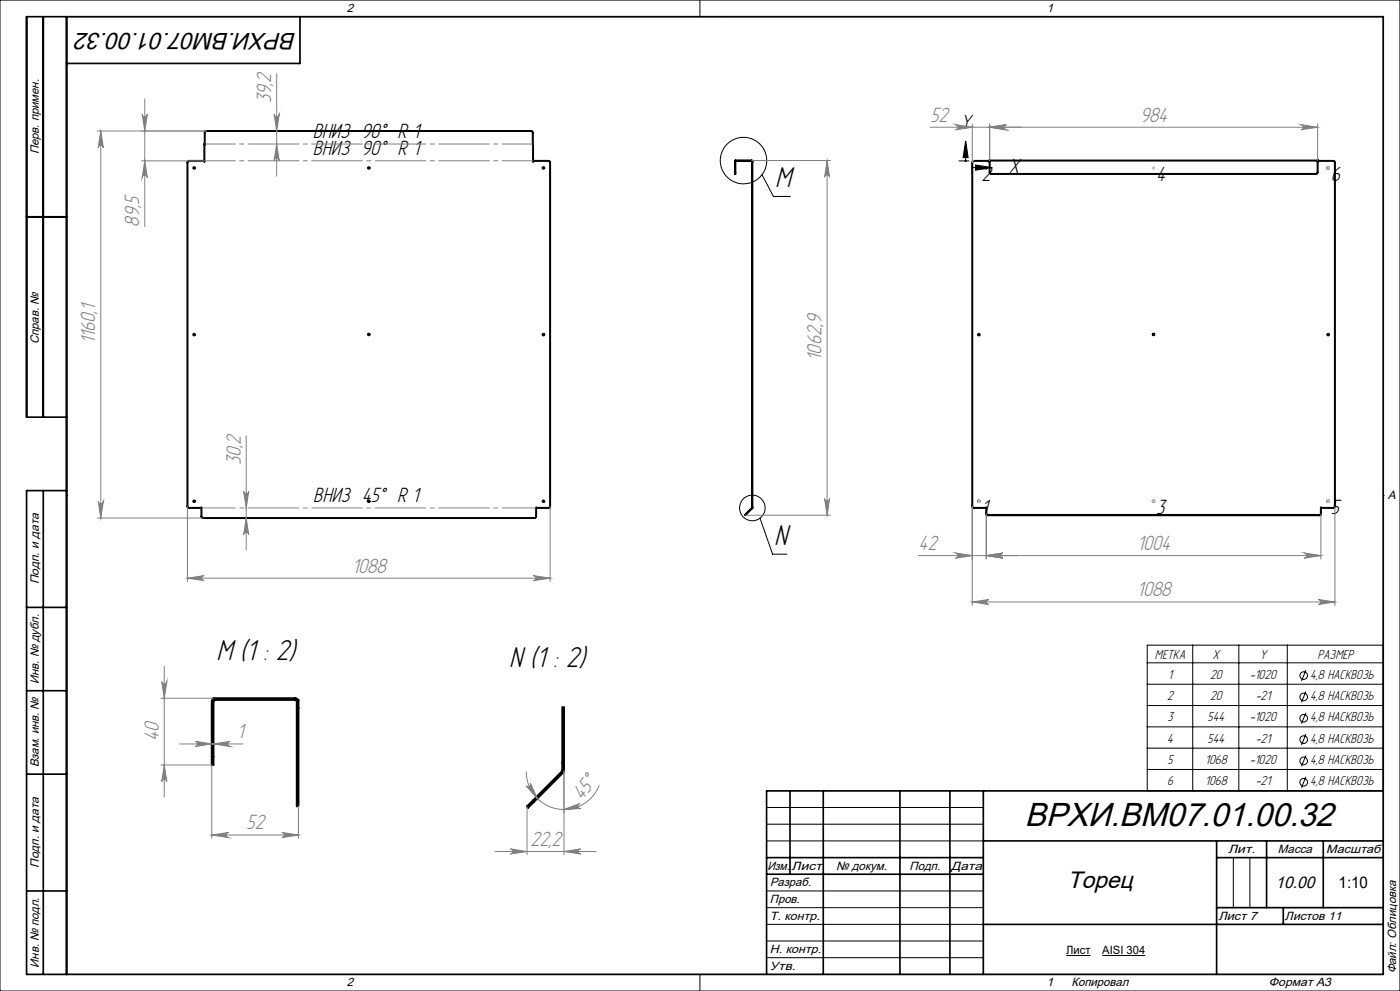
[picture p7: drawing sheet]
<svg xmlns="http://www.w3.org/2000/svg" width="420mm" height="297mm" viewBox="0 0 420 297" stroke-linecap="round" stroke-linejoin="round" font-family="sans-serif">
<g fill="none" stroke="#000" stroke-width=".6">
<path d="M61.3 43.2h.1M61.4 43.2l-.1 5.2v-.2h-4.6l-.5 .4v103.2l.4 .4 3.8-.1v2.8l.4 .4h99.6l.4-.4v-2.8l3.8 .1 .4-.2v-103.4l-.5-.4h-4.5l-.1 .2v-5.2M61.4 43.4v-3.6l.4-.5h97.6l.4 .5 .1 3.6M159.9 43.2h.1M220.6 48.1l5.1 .1M220.6 48.1l5 .2M220.6 48.2l-.1 3.9 .2-3.9M225.7 48.2v104M225.7 48.2l-.1 104M296.7 48.2l.1 .2v-.3h98.6v.3M296.8 48.1v.1M296.9 48.1v3.6l.4 .4h97.6l.4-.4v-3.6l5 .3 .2 103.4-.4 .4-3.8-.1"/>
<path d="M296.9 48.2h-4.7l-.5 .4v103.2l.4 .4h3.8M395.4 48.2v.1M395.4 48.4h.1M8 65h12M225.6 152.2v.1M225.6 152.2h.1M225.7 152.2l-2.1 2.2 2-2.1M295.8 152.1h.1M295.9 154l.3 .3h99.8l.3-.3M295.9 152.1v2l.3 .3h99.8l.3-.3v-2M396.3 152.2v.1M64 209.4l-.5 .9v19h.5v-19l.6-.5"/>
<path d="M89.4 209.8l-.9-.5h-24.5v.5h24.5l.5 .5M168.7 211.9v19.2h.5M169.2 211.9v19.2M168.7 230.9l-10.5 10.6-.1 .2 .4 .3 10.7-10.9M89.5 241.5v-31.7h-.5v31.9"/>
<circle cx="58.2" cy="50.3" r=".23"/>
<circle cx="110.6" cy="50.3" r=".25"/>
<circle cx="163" cy="50.4" r=".24"/>
<circle cx="293.7" cy="50.3" r=".24"/>
<circle cx="398.5" cy="50.3" r=".23"/>
<circle cx="58.2" cy="100.3" r=".24"/>
<circle cx="110.6" cy="100.2" r=".25"/>
<circle cx="163" cy="100.3" r=".25"/>
<circle cx="293.7" cy="100.3" r=".24"/>
<circle cx="346.1" cy="100.2" r=".25"/>
<circle cx="398.5" cy="100.3" r=".23"/>
<circle cx="58.2" cy="150.2" r=".23"/>
<circle cx="110.6" cy="150.2" r=".25"/>
<circle cx="163" cy="150.2" r=".24"/>
<circle cx="293.7" cy="150.2" r=".24"/>
<circle cx="346.1" cy="150.2" r=".25"/>
<circle cx="398.5" cy="150.2" r=".23"/>
</g>
<g fill="none" stroke="#000" stroke-width=".3">
<path d="M0 0h420v297h-420zM20 5h395v287h-395zM210 0v5M217.5 5h.1M228.6 52.3l3.4 6.6h5.1M287.7 48.2h3M289.7 42.2l.7 5h-1.5zM289.7 47.2v1M291.7 49.2v3M291.7 50.2h1M292.7 49.5l5 .7-5 .8zM20 148.5h.1"/>
<path d="M228 155.3l3.8 10.8h4.3M415 148.5h.1M344.2 198.6h70.8M357.8 193.4v43.6M371.7 193.4v43.6M386.2 193.4v43.6M415 193.4h-70.8v43.6h70.8M169.2 211.9h-.5M344.2 205.1h70.8M344.2 211.5h70.8M344.2 217.8h70.8M391.8 200.8l-1.3 3.3"/>
<path d="M391.8 207.2l-1.3 3.3M391.8 213.6l-1.3 3.3M344.2 224.2h70.8M344.2 230.6h70.8M391.8 220l-1.3 3.3M391.8 226.4l-1.3 3.3M391.8 232.8l-1.3 3.3M89.5 241.5l-.5 .2M230 242h65M230 247h65M230 252h65M370 257v15"/>
<path d="M375 257v15M230 267h65M230 272h65M230 277h65M210 292v5M217.5 292h.1M230 282h65M230 287h65M319.9 286.4h7.3M330.7 286.4h12.9"/>
<circle cx="223" cy="48.1" r="7"/>
<circle cx="225.7" cy="152.2" r="3.8"/>
<circle cx="391.1" cy="208.9" r="1.15"/>
<circle cx="391.1" cy="202.5" r="1.15"/>
<circle cx="391.1" cy="215.3" r="1.14"/>
<circle cx="391.1" cy="234.4" r="1.15"/>
<circle cx="391.1" cy="221.7" r="1.15"/>
<circle cx="391.1" cy="228.1" r="1.15"/>
</g>
<g fill="none" stroke="#c0c0c0" stroke-width=".3">
<path d="M293.2 50.3h1M293.3 50l.7 .7M293.7 49.8v1M294 50l-.7 .7M345.6 50.3h1M345.7 50l.7 .7M346.1 49.8v1M346.4 50l-.7 .7M398 50.3h1M398.1 50l.8 .7M398.5 49.8v1M398.9 50l-.8 .7"/>
<path d="M293.2 150.2h1M293.3 149.9l.7 .7M293.7 149.7v1M294 149.9l-.7 .7M345.6 150.2h1M345.7 149.9l.7 .7M346.1 149.7v1M346.4 149.9l-.7 .7M398 150.2h1M398.1 149.9l.8 .7M398.5 149.7v1M398.9 149.9l-.8 .7"/>
</g>
<g fill="none" stroke="#808080" stroke-width=".3">
<path d="M29.2 39.3h32.7M30.2 39.3v116M30.2 39.3l.8 5a.78 .78 0 0 0-.8-.8 .78 .78 0 0 0-.7 .8zM42.7 34.3a.78 .78 0 0 0 .7 .7 .78 .78 0 0 0 .8-.7l-.8 5zM43.4 29.6v38.3M82.2 34.3a.78 .78 0 0 0 .8 .7 .78 .78 0 0 0 .8-.7l-.8 5zM83 22.1v30.7M286.7 37.4l5 .7-5 .8a.78 .78 0 0 0 .7-.8 .78 .78 0 0 0-.7-.7zM291.7 37.1v11.6M296.9 38.1l5-.7a.78 .78 0 0 0-.7 .7 .78 .78 0 0 0 .7 .8zM296.9 37.1v11M390.3 37.4l5 .7-5 .8a.78 .78 0 0 0 .7-.8 .78 .78 0 0 0-.7-.7z"/>
<path d="M395.3 38.1h-116.2M395.3 37.1v11M42.4 48.2h18.9M43.4 48.2l.8 5a.78 .78 0 0 0-.8-.7 .78 .78 0 0 0-.7 .7zM83 43.2l.8 5a.78 .78 0 0 0-.8-.8 .78 .78 0 0 0-.8 .8zM225.5 48.1h23.6M248.1 48.1v106.3M248.1 48.1l.8 5a.76 .76 0 0 0-.8-.7 .76 .76 0 0 0-.7 .7zM73.9 130.6v34.3M29.2 155.3h31.7M29.5 150.3a.78 .78 0 0 0 .7 .7 .78 .78 0 0 0 .8-.7l-.8 5zM56.2 151.7v22.6"/>
<path d="M73.1 147.2a.76 .76 0 0 0 .8 .8 .76 .76 0 0 0 .7-.8l-.7 5.1zM73.9 155.3l.7 5a.76 .76 0 0 0-.7-.8 .76 .76 0 0 0-.8 .8zM165 151.7v22.6M223.6 154.4h25.5M247.4 149.4a.76 .76 0 0 0 .7 .7 .76 .76 0 0 0 .8-.7l-.8 5zM291.7 151.7v29.7M295.9 154v13.5M396.3 154v13.5M400.5 151.7v29.7M56.2 173.3h108.8M56.2 173.3l5-.8a.76 .76 0 0 0-.7 .8 .76 .76 0 0 0 .7 .7zM160 172.5l5 .8-5 .7a.76 .76 0 0 0 .8-.7 .76 .76 0 0 0-.8-.8z"/>
<path d="M275.5 166.5h120.8M286.7 165.7l5 .8-5 .8a.78 .78 0 0 0 .7-.8 .78 .78 0 0 0-.7-.8zM295.9 166.5l5-.8a.78 .78 0 0 0-.8 .8 .78 .78 0 0 0 .8 .8zM391.3 165.7l5 .8-5 .8a.78 .78 0 0 0 .7-.8 .78 .78 0 0 0-.7-.8zM395.5 179.7l5 .7-5 .8a.76 .76 0 0 0 .7-.8 .76 .76 0 0 0-.7-.7zM49.3 199.7v39.2M291.7 180.4l5-.7a.76 .76 0 0 0-.8 .7 .76 .76 0 0 0 .8 .8zM291.7 180.4h108.8M48.3 209.3h15.7M48.5 204.3a.78 .78 0 0 0 .8 .7 .78 .78 0 0 0 .8-.7l-.8 5zM48.3 229.3h15.2v21.9M49.3 229.3l.8 5a.78 .78 0 0 0-.8-.8 .78 .78 0 0 0-.8 .8z"/>
<path d="M53.9 223h19M58.6 222.2l4.9 .8-4.9 .7a.78 .78 0 0 0 .7-.7 .78 .78 0 0 0-.7-.8zM64 223l5-.8a.78 .78 0 0 0-.7 .8 .78 .78 0 0 0 .7 .7zM157.8 235.5a.76 .76 0 0 0 1.1 .2 .76 .76 0 0 0 .2-1l2.1 4.6zM157.9 231.2a11.3 11.3 0 0 0 9.2 11.2 11.3 11.3 0 0 0 12.7-7M169.2 231.1v25.1M63.5 250.3h26M63.5 250.3l5-.8a.78 .78 0 0 0-.7 .8 .78 .78 0 0 0 .7 .7zM84.6 249.5l4.9 .8-4.9 .7a.78 .78 0 0 0 .7-.7 .78 .78 0 0 0-.7-.8zM89.5 241.5v9.7M148.5 255.2h30.3M153.1 254.4l5 .8-5 .7a.76 .76 0 0 0 .7-.7 .76 .76 0 0 0-.7-.8z"/>
<path d="M158.1 241.7v14.5M169.2 255.2l5-.8a.76 .76 0 0 0-.7 .8 .76 .76 0 0 0 .7 .7zM169.2 242.6l4.8-1.8a.78 .78 0 0 0-.6 .9 .78 .78 0 0 0 .9 .6z"/>
</g>
<g fill="none" stroke="#000" stroke-width=".5">
<path d="M13 5v120M20 5v287M90 5v14h-70M8 65h12M20 125h-12v-120h407v287h-407v-145h12M13 147v145M8 182h12M8 207h12M8 232h12M237 237v25M247 237v55M270 237v55"/>
<path d="M285 237v55M295 237v55M415 237h-185v55M230 257h65M295 252h120M365 252v40M365 257h50M380 252v20M397 252v20M8 267h12M230 262h65M295 277h120"/>
<path d="M365 272h50M385 272v5"/>
</g>
<path d="M60.4 152.2h100.4" fill="none" stroke="#808080" stroke-width=".3" stroke-dasharray="15.2 1.3 1.3 1.3" stroke-dashoffset="5"/>
<path d="M159.8 43.2h-98.4" fill="none" stroke="#808080" stroke-width=".3" stroke-dasharray="15.2 1.3 1.3 1.3" stroke-dashoffset="6"/>
<path d="M159.9 48.2h-98.6" fill="none" stroke="#808080" stroke-width=".3" stroke-dasharray="15.2 1.3 1.3 1.3" stroke-dashoffset="5.9"/>
<path d="M291.7 48.2v.5M292.2 48.2h-.5" fill="none" stroke="#c0c0c0" stroke-width=".3" stroke-dasharray="15.2 1.3 1.3 1.3"/>
<path d="M292.7 49.5l5 .7-5 .8zM289.7 42.2l.7 5h-1.5zM291.4 50v.2h.3h-.3a.33 .33 0 0 0 .4 .3 .33 .33 0 0 0 .2-.5 .33 .33 0 0 0-.6 0zM289.5 47.9l-.2 .3h.4h-.4a.34 .34 0 0 0 .5 .3 .34 .34 0 0 0 .2-.4 .34 .34 0 0 0-.5-.2z" fill="#000"/>
<g fill="#808080">
<path d="M286.7 37.4l5 .7-5 .8a.78 .78 0 0 0 .7-.8 .78 .78 0 0 0-.7-.7zM296.9 38.1l5-.7a.78 .78 0 0 0-.7 .7 .78 .78 0 0 0 .7 .8zM286.7 165.7l5 .8-5 .8a.78 .78 0 0 0 .7-.8 .78 .78 0 0 0-.7-.8zM295.9 166.5l5-.8a.78 .78 0 0 0-.8 .8 .78 .78 0 0 0 .8 .8zM291.7 180.4l5-.7a.76 .76 0 0 0-.8 .7 .76 .76 0 0 0 .8 .8zM395.5 179.7l5 .7-5 .8a.76 .76 0 0 0 .7-.8 .76 .76 0 0 0-.7-.7zM56.2 173.3l5-.8a.76 .76 0 0 0-.7 .8 .76 .76 0 0 0 .7 .7zM160 172.5l5 .8-5 .7a.76 .76 0 0 0 .8-.7 .76 .76 0 0 0-.8-.8zM63.5 250.3l5-.8a.78 .78 0 0 0-.7 .8 .78 .78 0 0 0 .7 .7zM84.6 249.5l4.9 .8-4.9 .7a.78 .78 0 0 0 .7-.7 .78 .78 0 0 0-.7-.8zM153.1 254.4l5 .8-5 .7a.76 .76 0 0 0 .7-.7 .76 .76 0 0 0-.7-.8zM169.2 255.2l5-.8a.76 .76 0 0 0-.7 .8 .76 .76 0 0 0 .7 .7z"/>
<path d="M157.8 235.5a.76 .76 0 0 0 1.1 .2 .76 .76 0 0 0 .2-1l2.1 4.6zM169.2 242.6l4.8-1.8a.78 .78 0 0 0-.6 .9 .78 .78 0 0 0 .9 .6z"/>
<path d="M247.4 149.4a.76 .76 0 0 0 .7 .7 .76 .76 0 0 0 .8-.7l-.8 5zM248.1 48.1l.8 5a.76 .76 0 0 0-.8-.7 .76 .76 0 0 0-.7 .7zM49.3 229.3l.8 5a.78 .78 0 0 0-.8-.8 .78 .78 0 0 0-.8 .8zM48.5 204.3a.78 .78 0 0 0 .8 .7 .78 .78 0 0 0 .8-.7l-.8 5z"/>
<path d="M29.5 150.3a.78 .78 0 0 0 .7 .7 .78 .78 0 0 0 .8-.7l-.8 5zM30.2 39.3l.8 5a.78 .78 0 0 0-.8-.8 .78 .78 0 0 0-.7 .8z"/>
<path d="M82.2 34.3a.78 .78 0 0 0 .8 .7 .78 .78 0 0 0 .8-.7l-.8 5zM83 43.2l.8 5a.78 .78 0 0 0-.8-.8 .78 .78 0 0 0-.8 .8zM42.7 34.3a.78 .78 0 0 0 .7 .7 .78 .78 0 0 0 .8-.7l-.8 5zM43.4 48.2l.8 5a.78 .78 0 0 0-.8-.7 .78 .78 0 0 0-.7 .7zM73.1 147.2a.76 .76 0 0 0 .8 .8 .76 .76 0 0 0 .7-.8l-.7 5.1zM73.9 155.3l.7 5a.76 .76 0 0 0-.7-.8 .76 .76 0 0 0-.8 .8z"/>
<path d="M58.6 222.2l4.9 .8-4.9 .7a.78 .78 0 0 0 .7-.7 .78 .78 0 0 0-.7-.8zM64 223l5-.8a.78 .78 0 0 0-.7 .8 .78 .78 0 0 0 .7 .7z"/>
<path d="M295.9 166.5l5-.8a.78 .78 0 0 0-.8 .8 .78 .78 0 0 0 .8 .8zM391.3 165.7l5 .8-5 .8a.78 .78 0 0 0 .7-.8 .78 .78 0 0 0-.7-.8z"/>
<path d="M296.9 38.1l5-.7a.78 .78 0 0 0-.7 .7 .78 .78 0 0 0 .7 .8zM390.3 37.4l5 .7-5 .8a.78 .78 0 0 0 .7-.8 .78 .78 0 0 0-.7-.7z"/>
</g>
<text font-size="10" x="307.4" y="247.6">ВРХИ.ВМ07.01.00.32</text>
<g font-size="9.7">
<text x="232.5" y="56">M</text>
<text x="232.3" y="163.2">N</text>
<text x="64.9" y="197.9">M (1 : 2)</text>
<text x="152.8" y="200">N (1 : 2)</text>
</g>
<g font-size="7.1">
<text x="89" y="9.8" transform="rotate(-180 89 9.8)">ВРХИ.ВМ07.01.00.32</text>
<text x="320.2" y="266.1">Торец</text>
</g>
<g font-size="6.9" fill="#808080">
<text x="81.4" y="30.9" transform="rotate(-90 81.4 30.9)">39,2</text>
<text x="279.1" y="36.4">52</text>
<text x="342" y="36.4">984</text>
<text x="41.8" y="67.9" transform="rotate(-90 41.8 67.9)">89,5</text>
<text x="28.6" y="103.2" transform="rotate(-90 28.6 103.2)">1160,1</text>
<text x="246.5" y="108.1" transform="rotate(-90 246.5 108.1)">1062,9</text>
<text x="72.2" y="139.4" transform="rotate(-90 72.2 139.4)">30,2</text>
<text x="275.5" y="164.8">42</text>
<text x="341.1" y="164.8">1004</text>
<text x="105.7" y="171.6">1088</text>
<text x="341.1" y="178.7">1088</text>
<text x="47.6" y="222" transform="rotate(-90 47.6 222)">40</text>
<text x="71.1" y="221.3">1</text>
<text x="174.6" y="240" transform="rotate(-52 174.6 240)">45°</text>
<text x="74" y="248.6">52</text>
<text x="159.1" y="253.5">22,2</text>
</g>
<g font-size="6.9">
<text x="93.8" y="41.5">ВНИЗ 90° R 1</text>
<text x="288.2" y="38.8">Y</text>
<text x="93.8" y="46.5">ВНИЗ 90° R 1</text>
<text x="302.7" y="51.8">X</text>
<text x="294.4" y="54.1">2</text>
<text x="346.8" y="54.1">4</text>
<text x="399.2" y="54.1">6</text>
<text x="94" y="150.6">ВНИЗ 45° R 1</text>
<text x="294.4" y="154">1</text>
<text x="346.8" y="154">3</text>
<text x="399.2" y="154">5</text>
</g>
<text font-size="5" x="382.7" y="266">10.00</text>
<text font-size="4.8" x="401.6" y="266">1:10</text>
<g font-size="4.4">
<text x="346.5" y="197.5">МЕТКА</text>
<text x="363.8" y="197.5">X</text>
<text x="378" y="197.5">Y</text>
<text x="395.2" y="197.5">РАЗМЕР</text>
<text x="350.4" y="203.4">1</text>
<text x="363" y="203.4">20</text>
<text x="375.1" y="203.4">-1020</text>
<text x="393" y="203.4">4,8 НАСКВОЗЬ</text>
<text x="350.2" y="209.8">2</text>
<text x="363" y="209.8">20</text>
<text x="376.8" y="209.8">-21</text>
<text x="393" y="209.8">4,8 НАСКВОЗЬ</text>
<text x="350.2" y="216.2">3</text>
<text x="362.3" y="216.2">544</text>
<text x="375.1" y="216.2">-1020</text>
<text x="393" y="216.2">4,8 НАСКВОЗЬ</text>
<text x="350.2" y="222.6">4</text>
<text x="362.3" y="222.6">544</text>
<text x="376.8" y="222.6">-21</text>
<text x="393" y="222.6">4,8 НАСКВОЗЬ</text>
<text x="350.2" y="229">5</text>
<text x="361.6" y="229">1068</text>
<text x="375.1" y="229">-1020</text>
<text x="393" y="229">4,8 НАСКВОЗЬ</text>
<text x="350.2" y="235.4">6</text>
<text x="361.6" y="235.4">1068</text>
<text x="376.8" y="235.4">-21</text>
<text x="393" y="235.4">4,8 НАСКВОЗЬ</text>
</g>
<g font-size="3.6">
<text x="104" y="3.6">2</text>
<text x="314" y="3.6">1</text>
<text x="11.6" y="46.3" transform="rotate(-90 11.6 46.3)">Перв. примен.</text>
<text x="11.6" y="103.2" transform="rotate(-90 11.6 103.2)">Справ. №</text>
<text x="416.4" y="149.6">A</text>
<text x="11.6" y="175.1" transform="rotate(-90 11.6 175.1)">Подп. и дата</text>
<text x="11.6" y="205" transform="rotate(-90 11.6 205)">Инв. № дубл.</text>
<text x="11.6" y="230" transform="rotate(-90 11.6 230)">Взам. инв. №</text>
<text x="368.4" y="255.6">Лит.</text>
<text x="383.4" y="255.6">Масса</text>
<text x="397.8" y="255.6">Масштаб</text>
<text x="11.6" y="260.1" transform="rotate(-90 11.6 260.1)">Подп. и дата</text>
<text x="230.2" y="260.6">Изм.</text>
<text x="237.5" y="260.6">Лист</text>
<text x="250.9" y="260.6">№ докум.</text>
<text x="272.9" y="260.6">Подп.</text>
<text x="285.4" y="260.6">Дата</text>
<text x="231" y="265.6">Разраб.</text>
<text x="231" y="275.6">Т. контр.</text>
<text x="231" y="270.6">Пров.</text>
<text x="365.5" y="275.6">Лист 7</text>
<text x="385.5" y="275.6">Листов 11</text>
<text x="231" y="285.6">Н. контр.</text>
<text x="11.6" y="290" transform="rotate(-90 11.6 290)">Инв. № подл.</text>
<text x="231" y="290.6">Утв.</text>
<text x="418.9" y="291.8" transform="rotate(-90 418.9 291.8)">Файл: Облицовка</text>
<text x="104" y="295.6">2</text>
<text x="314" y="295.6">1</text>
<text x="321.5" y="295.6">Копировал</text>
<text x="380.7" y="295.6">Формат А3</text>
</g>
<g font-size="3.4">
<text x="319.9" y="286">Лист</text>
<text x="330.7" y="286">AISI 304</text>
</g>
</svg>
